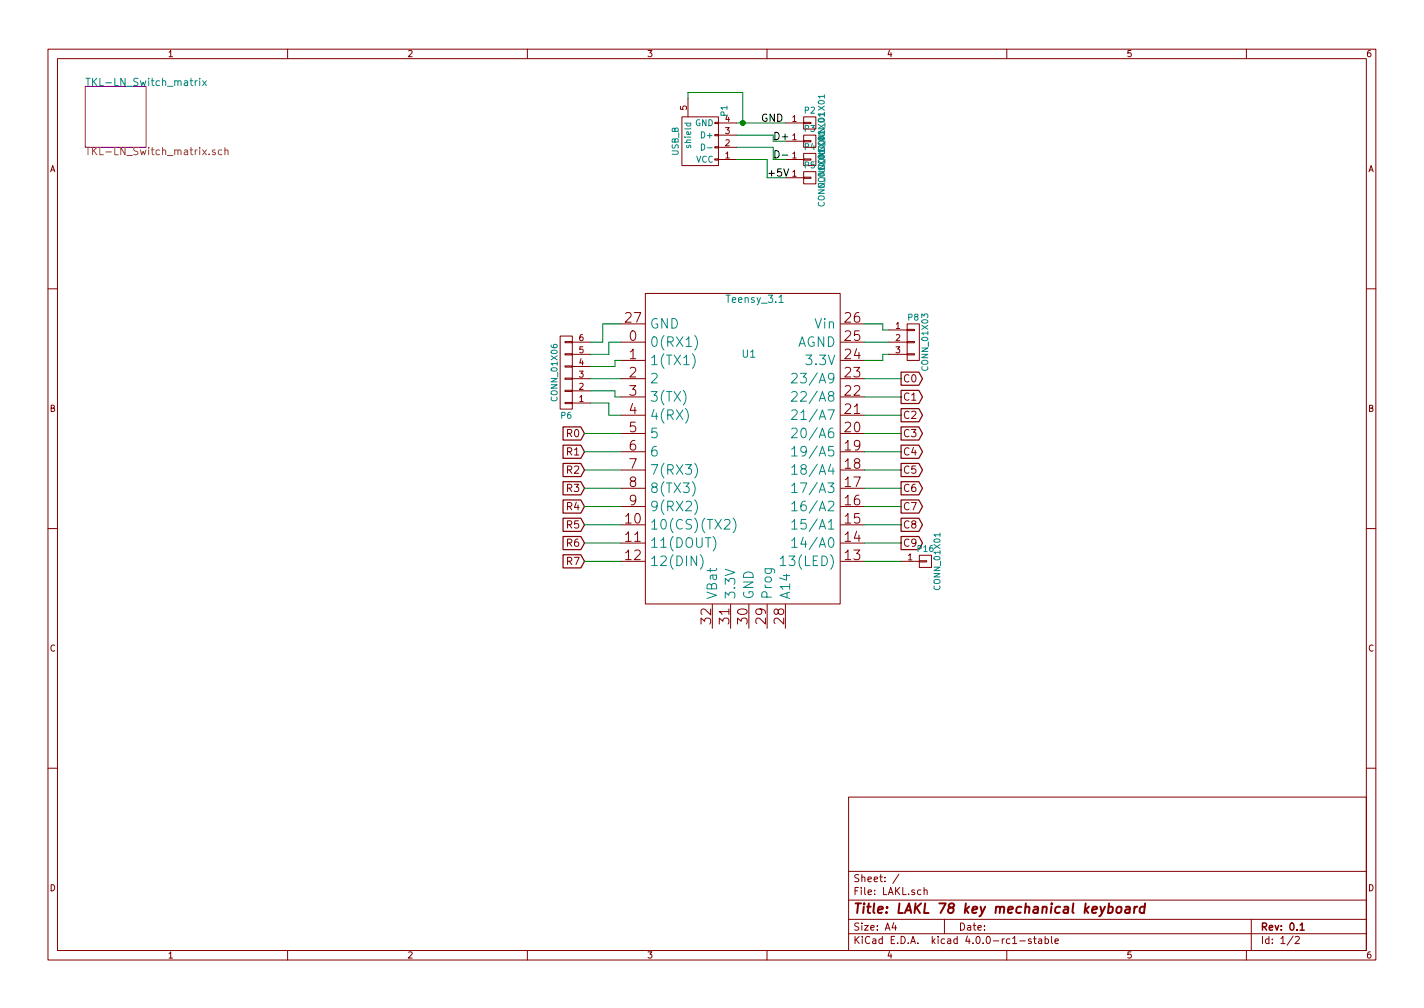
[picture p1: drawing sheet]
<svg xmlns="http://www.w3.org/2000/svg" width="297mm" height="210mm" viewBox="0 0 297 210" stroke-linecap="round" stroke-linejoin="round" font-family="sans-serif">
<g fill="none" stroke="#840000" stroke-width=".21">
<path d="M10 10.3h277v189.9h-277zM12 12.2h273v186.1h-273zM60 10.3v1.9M110 10.3v1.9M160 10.3v1.9M210 10.3v1.9M260 10.3v1.9M142.2 24.4h7.7v10.1h-7.7zM143.5 20.6v3.8M149.1 33.1h.8v.3h-.8zM149.1 30.6h.8v.3h-.8zM149.1 28.1h.8v.2h-.8z"/>
<path d="M149.1 25.5h.8v.3h-.8zM149.9 33.3h3.8M149.9 30.7h3.8M149.9 28.2h3.8M149.9 25.6h3.8M163.8 33.3h3.8M163.8 25.6h3.8M163.8 29.5h3.8M163.8 37.1h3.8M167.6 33.1h1.6v.3h-1.6zM167.6 32h2.6v2.5h-2.6zM167.6 29.3h1.6v.3h-1.6z"/>
<path d="M167.6 28.2h2.6v2.5h-2.6zM167.6 25.5h1.6v.3h-1.6zM167.6 24.4h2.6v2.5h-2.6zM167.6 37h1.6v.2h-1.6zM167.6 35.8h2.6v2.5h-2.6zM10 60.2h2M116.8 70.1h2.6v15.2h-2.6zM117.9 71.2h1.5v.3h-1.5zM117.9 73.8h1.5v.2h-1.5zM117.9 76.3h1.5v.3h-1.5zM117.9 78.9h1.5v.2h-1.5zM119.4 71.4h3.8"/>
<path d="M119.4 79h3.8M119.4 73.9h3.8M119.4 76.4h3.8M129.5 71.4h5M129.5 75.2h5M129.5 79h5M129.5 67.6h5M134.6 61.2h40.7v64.8h-40.7zM175.3 71.4h5M175.3 75.2h5M175.3 79h5M175.3 67.6h5"/>
<path d="M185.4 71.4h3.8M185.4 68.8h3.8M185.4 73.9h3.8M189.2 73.8h1.6v.2h-1.6zM189.2 71.2h1.6v.3h-1.6zM189.2 68.7h1.6v.3h-1.6zM189.2 67.6h2.6v7.6h-2.6zM285 60.2h2M117.9 81.4h1.5v.3h-1.5zM117.9 83.9h1.5v.3h-1.5zM119.4 84.1h3.8M119.4 81.5h3.8"/>
<path d="M129.5 82.8h5M129.5 86.6h5M129.5 90.4h5M129.5 94.2h5M129.5 98h5M175.3 82.8h5M175.3 86.6h5M175.3 90.4h5M175.3 94.2h5M175.3 98h5M10 110.3h2M129.5 101.8h5"/>
<path d="M129.5 105.7h5M129.5 109.5h5M129.5 113.3h5M129.5 117.1h5M175.3 101.8h5M175.3 105.7h5M175.3 109.5h5M175.3 113.3h5M175.3 117.1h5M188 117.1h3.8M191.8 117h1.5v.2h-1.5zM191.8 115.8h2.5v2.6h-2.5z"/>
<path d="M285 110.3h2M148.6 126.1v5M152.4 126.1v5M156.2 126.1v5M160 126.1v5M163.8 126.1v5M10 160.2h2M177 166.3h108v32h-108zM285 160.2h2M60 198.3v1.9M110 198.3v1.9M160 198.3v1.9"/>
<path d="M177 194.8h108M177 191.8h108M177 187.8h108M177 181.8h108M186.4 192.5l-.3 1h.9M186.8 193v1M187.5 182.3l-1.3 2M192.1 185.7l-.4-.1-.3 .3 .1 .6 .2 .1 .4-.1M192.8 185.7l.2-.1 .3 .1 .1 .9M192.8 185.1v1.5M197 191.8v3M210 198.3v1.9"/>
<path d="M211.2 196.8h.9M212.7 196.3h1.2M215.1 195.9l-.4-.1-.2 .2 .1 .3 .5 .1v.3h-.6M215.6 195.8h.6M215.8 195.3v1.3l.4 .2M216.7 195.9h.5l.1 .9M217.3 196.2l-.5 .1-.2 .2 .2 .3 .5-.1M218 195.9l.4-.1 .3 .3-.1 .6h-.6M218 195.3v1.5M219.4 195.3v1.3l.2 .2M220.1 196.3l.7-.1-.1-.3-.4-.1-.2 .2v.7h.6M260 198.3v1.9"/>
<path d="M261 191.8v6.5M269.7 195.2l-1.2 2M270.2 195.5l.6-.2 .2 .5-.9 1h.9"/>
</g>
<path d="M271.2 193l.4-.5v1.5M271.2 194h.9" fill="none" stroke="#840000" stroke-width=".3"/>
<path d="M233 189.3l.3-.2 .6 .2v.8l-.4 .3-.6-.1zM234.9 189.2h.7v1.2M235.7 189.6l-.7 .1a.4 .4 0 0 0-.3 .3 .4 .4 0 0 0 .2 .4l.7-.1M236.7 189.1l-.2 1.3M237.2 189.1l-.3 .1-.3 .3M238.8 189.2l-.2-.1a.67 .67 0 0 0-.8 .4v.8l.2 .1 .6-.1M238.9 188.4l-.3 2" fill="none" stroke="#840000" stroke-width=".41"/>
<path d="M17.8 18h12.7v12.7h-12.7z" fill="none" stroke="#840084" stroke-width=".21"/>
<g fill="none" stroke="#008484" stroke-width=".21">
<path d="M39.6 16.8h.6M39.9 16.3v1.3l.3 .3M40.7 16.8v1.1M41.1 16.8l-.4 .3M41.7 16.3v.2M41.7 16.8v1.1M42.3 16.8l.8 1.1M43.1 16.8l-.8 1.1M172 19.8v.7M146.3 30a.64 .64 0 0 1 .7 .7 .64 .64 0 0 1-.7 .6zM147.6 30.8h.9M170.7 26.9h1.3l-1.3 .7h1.3"/>
<path d="M170.7 26l1.3 .8M170.7 22.1l1.3 .9M170.7 25a.76 .76 0 0 1 1.3 .2 .74 .74 0 0 1-1.3-.1zM170.7 24.8a.76 .76 0 0 1 1.3 .3 .74 .74 0 0 1-1.3-.2zM170.7 21.2a.76 .76 0 0 1 1.3 .2 .74 .74 0 0 1-1.3-.1zM172 23.9h-1.3l.3 .4M172 23.8h-1.3l.3 .3M172 20.1h-1.3l.3 .4M172 23.4v.9M172 27.2v.7M172 26l-1.3 .8M172 22.1l-1.3 .9"/>
<path d="M172.1 25.6v1M144.4 73.8a2.26 2.26 0 0 1 0 3M144.9 70a2.26 2.26 0 0 1 0 3M162.5 63.1h.9M165.2 78.1l.2-.2h.5l.3 .2 .1 .4-.1 .2-1.2 1.2h1.3M144.9 96.6a2.26 2.26 0 0 1 0 3.1M165.2 89.5l.2-.2h.5l.3 .2 .1 .4-.1 .3-1.2 1.1h1.3M165.2 85.7l.2-.2h.5l.3 .2 .1 .4-.1 .3-1.2 1.1h1.3M165.2 81.9l.2-.2h.5l.3 .2 .1 .4-.1 .2-1.2 1.2h1.3M165.2 97.5l.5-.6v2M165.2 93.7l.5-.6v2M165.2 98.9h1.1"/>
<path d="M165.2 95.1h1.1M144.4 100.5a2.26 2.26 0 0 1 0 3M144.9 104.3a2.26 2.26 0 0 1 0 3M146.1 115.7a2.26 2.26 0 0 1 0 3M148.7 111.9a2.26 2.26 0 0 1 0 3M151.1 108.6l.3-.2h.5l.3 .2 .1 .3-.1 .3-1.2 1.2h1.3M152.9 108.1a2.26 2.26 0 0 1 0 3M162.8 116.6l.5-.6v2M162.8 118h1.1M165.2 112.7l.5-.5v2M165.2 108.9l.5-.5v2M165.2 105.1l.5-.6v2"/>
<path d="M165.2 101.3l.5-.6v2M165.2 114.2h1.1M165.2 110.4h1.1M165.2 106.5h1.1M165.2 102.7h1.1"/>
</g>
<path d="M44.9 31.3h-.4l-.2 .2 .1 .2 .5 .1v.4h-.6M46.3 31.3h-.5l-.3 .3 .2 .6h.6M46.9 31.4l.1-.1a.36 .36 0 0 1 .6 .2v.8M46.9 30.8v1.5" fill="none" stroke="#848400" stroke-width=".21"/>
<g fill="none" stroke="#840000" stroke-width=".25">
<path d="M188 77.6h3.7l.7 1.4-.7 1.4h-3.7zM117.4 89h3.8l.7 1.4-.7 1.4h-3.8zM117.4 92.9h3.8l.7 1.3-.7 1.4h-3.8zM117.4 96.7h3.8l.7 1.3-.7 1.4h-3.8zM188 81.4h3.7l.7 1.4-.7 1.4h-3.7zM188 85.2h3.7l.7 1.4-.7 1.4h-3.7zM188 89h3.7l.7 1.4-.7 1.4h-3.7zM188 92.9h3.7l.7 1.3-.7 1.4h-3.7zM188 96.7h3.7l.7 1.3-.7 1.4h-3.7zM117.4 100.5h3.8l.7 1.3-.7 1.4h-3.8zM117.4 104.3h3.8l.7 1.4-.7 1.3h-3.8zM117.4 108.1h3.8l.7 1.4-.7 1.3h-3.8z"/>
<path d="M117.4 111.9h3.8l.7 1.4-.7 1.3h-3.8zM117.4 115.7h3.8l.7 1.4-.7 1.4h-3.8zM188 100.5h3.7l.7 1.3-.7 1.4h-3.7zM188 111.9h3.7l.7 1.4-.7 1.3h-3.7zM188 108.1h3.7l.7 1.4-.7 1.3h-3.7zM188 104.3h3.7l.7 1.4-.7 1.3h-3.7z"/>
</g>
<path d="M163.2 32.4h1.1" fill="none" stroke="#000" stroke-width=".21"/>
<g fill="none" stroke="#008400" stroke-width=".21">
<path d="M143.5 20.6v-1.3h11.4v6.3M153.7 33.3h6.3v3.8h3.8M153.7 30.7h7.6v2.6M153.7 25.6h10.1M153.7 28.2h7.6M123.2 79h6.3M129.5 67.6h-3.8v3.8h-2.5M129.5 71.4h-2.5v2.5h-3.8M129.5 75.2h-1.2v1.2h-5.1M180.3 79h7.7M180.3 67.6h3.8v1.2h1.3M180.3 71.4h5.1"/>
<path d="M185.4 73.9h-1.3v1.3h-3.8M121.9 90.4h7.6M121.9 94.2h7.6M121.9 98h7.6M123.2 84.1h3.8v2.5h2.5M123.2 81.5h5.1v1.3h1.2M180.3 90.4h7.7M180.3 94.2h7.7M180.3 98h7.7M180.3 86.6h7.7M180.3 82.8h7.7M121.9 101.8h7.6"/>
<path d="M121.9 105.7h7.6M121.9 109.5h7.6M121.9 113.3h7.6M121.9 117.1h7.6M180.3 101.8h7.7M180.3 105.7h7.7M180.3 109.5h7.7M180.3 113.3h7.7M180.3 117.1h7.7"/>
</g>
<circle cx="154.9" cy="25.6" r=".51" fill="#008400" stroke="#008400" stroke-width=".25"/>
<g font-size="2.8" fill="#840000">
<text x="130.5" y="67.3">27</text>
<text x="131.3" y="71.1">0</text>
<text x="176.3" y="71.1">25</text>
<text x="176.3" y="67.3">26</text>
<text x="131.3" y="74.9">1</text>
<text x="176.3" y="74.9">24</text>
<text x="131.3" y="78.7">2</text>
<text x="131.3" y="82.5">3</text>
<text x="176.3" y="82.5">22</text>
<text x="176.3" y="78.7">23</text>
<text x="131.3" y="86.4">4</text>
<text x="176.3" y="86.4">21</text>
<text x="131.3" y="90.2">5</text>
<text x="131.3" y="94">6</text>
<text x="176.3" y="90.2">20</text>
<text x="176.3" y="94">19</text>
<text x="131.3" y="97.8">7</text>
<text x="131.3" y="101.6">8</text>
<text x="176.3" y="101.6">17</text>
<text x="176.3" y="97.8">18</text>
<text x="131.3" y="105.4">9</text>
<text x="176.3" y="105.4">16</text>
<text x="130.5" y="109.2">10</text>
<text x="130.5" y="113">11</text>
<text x="176.3" y="113">14</text>
<text x="176.3" y="109.2">15</text>
<text x="130.5" y="116.8">12</text>
<text x="176.3" y="116.8">13</text>
<text x="148.3" y="130.1" transform="rotate(-90 148.3 130.1)">32</text>
<text x="152.1" y="130.1" transform="rotate(-90 152.1 130.1)">31</text>
<text x="156" y="130.1" transform="rotate(-90 156 130.1)">30</text>
<text x="159.8" y="130.1" transform="rotate(-90 159.8 130.1)">29</text>
<text x="163.6" y="130.1" transform="rotate(-90 163.6 130.1)">28</text>
<text x="178" y="190.5">Title: LAKL 78 key mechanical keyboard</text>
</g>
<g font-size="2.8" fill="#008484">
<text x="135.6" y="68.5">GND</text>
<text x="170" y="68.5">Vin</text>
<text x="135.6" y="72.4">0(RX1)</text>
<text x="135.6" y="76.2">1(TX1)</text>
<text x="166.1" y="72.4">AGND</text>
<text x="168.6" y="76.2">3.3V</text>
<text x="135.6" y="80">2</text>
<text x="135.6" y="83.8">3(TX)</text>
<text x="166.9" y="83.8">22/A8</text>
<text x="166.9" y="80">23/A9</text>
<text x="135.6" y="87.6">4(RX)</text>
<text x="166.9" y="87.6">21/A7</text>
<text x="135.6" y="91.4">5</text>
<text x="135.6" y="95.2">6</text>
<text x="166.9" y="91.4">20/A6</text>
<text x="166.9" y="95.2">19/A5</text>
<text x="135.6" y="99">7(RX3)</text>
<text x="166.9" y="99">18/A4</text>
<text x="135.6" y="102.8">8(TX3)</text>
<text x="135.6" y="106.6">9(RX2)</text>
<text x="166.9" y="106.6">16/A2</text>
<text x="166.9" y="102.8">17/A3</text>
<text x="135.6" y="110.5">10(CS)(TX2)</text>
<text x="166.9" y="110.5">15/A1</text>
<text x="135.6" y="114.3">11(DOUT)</text>
<text x="135.6" y="118.1">12(DIN)</text>
<text x="163.8" y="118.1">13(LED)</text>
<text x="166.9" y="114.3">14/A0</text>
<text x="149.6" y="125" transform="rotate(-90 149.6 125)">VBat</text>
<text x="153.4" y="125" transform="rotate(-90 153.4 125)">3.3V</text>
<text x="157.2" y="125" transform="rotate(-90 157.2 125)">GND</text>
<text x="161" y="125" transform="rotate(-90 161 125)">Prog</text>
<text x="164.8" y="125" transform="rotate(-90 164.8 125)">A14</text>
</g>
<g font-size="2.1" fill="#008484">
<text x="17.8" y="17.9">TKL-LN_Switch_matrix</text>
<text x="151.8" y="63.2">Teensy_3.1</text>
<text x="154.9" y="74.6">U1</text>
</g>
<g font-size="2.1">
<text x="158.7" y="25.4">GND</text>
<text x="160" y="36.8">+5V</text>
</g>
<g font-size="2.1" fill="#008400">
<text x="161.3" y="29.2">D+</text>
<text x="161.3" y="33">D-</text>
</g>
<text font-size="2.1" fill="#848400" x="17.8" y="32.4">TKL-LN_Switch_matrix.sch</text>
<g font-size="2.1" fill="#840000">
<text x="188.4" y="79.8">C0</text>
<text x="188.4" y="83.6">C1</text>
<text x="188.4" y="87.4">C2</text>
<text x="118.3" y="91.2">R0</text>
<text x="118.3" y="95">R1</text>
<text x="188.4" y="91.2">C3</text>
<text x="188.4" y="95">C4</text>
<text x="118.3" y="98.8">R2</text>
<text x="188.4" y="98.8">C5</text>
<text x="118.3" y="102.6">R3</text>
<text x="118.3" y="106.4">R4</text>
<text x="188.4" y="102.6">C6</text>
<text x="188.4" y="106.4">C7</text>
<text x="118.3" y="110.2">R5</text>
<text x="188.4" y="110.2">C8</text>
<text x="118.3" y="114">R6</text>
<text x="118.3" y="117.9">R7</text>
<text x="188.4" y="114">C9</text>
<text x="178" y="184">Sheet: /</text>
<text x="178" y="186.7">File: LAKL.sch</text>
<text x="178" y="196.9">KiCad E.D.A. kicad 4.0.0-rc1-stable</text>
<text x="178" y="194.1">Size: A4</text>
<text x="200" y="194.1">Date:</text>
<text x="263" y="194.1">Rev: 0.1</text>
<text x="263" y="196.9">Id: 1/2</text>
</g>
<g font-size="1.8" fill="#840000">
<text x="35" y="11.9">1</text>
<text x="85" y="11.9">2</text>
<text x="135" y="11.9">3</text>
<text x="185" y="11.9">4</text>
<text x="235" y="11.9">5</text>
<text x="285" y="11.9">6</text>
<text x="143.3" y="23" transform="rotate(-90 143.3 23)">5</text>
<text x="151.3" y="27.9">3</text>
<text x="151.3" y="25.4">4</text>
<text x="165.3" y="29.2">1</text>
<text x="165.3" y="25.4">1</text>
<text x="10.4" y="35.9">A</text>
<text x="151.3" y="33">1</text>
<text x="151.3" y="30.5">2</text>
<text x="165.3" y="33">1</text>
<text x="285.4" y="35.9">A</text>
<text x="165.3" y="36.8">1</text>
<text x="120.8" y="71.1">6</text>
<text x="186.8" y="68.6">1</text>
<text x="186.8" y="71.1">2</text>
<text x="120.8" y="76.2">4</text>
<text x="120.8" y="73.7">5</text>
<text x="186.8" y="73.7">3</text>
<text x="120.8" y="83.8">1</text>
<text x="120.8" y="81.3">2</text>
<text x="120.8" y="78.7">3</text>
<text x="10.4" y="85.9">B</text>
<text x="285.4" y="85.9">B</text>
<text x="189.4" y="116.8">1</text>
<text x="10.4" y="135.9">C</text>
<text x="285.4" y="135.9">C</text>
<text x="10.4" y="185.9">D</text>
<text x="285.4" y="185.9">D</text>
<text x="35" y="199.9">1</text>
<text x="85" y="199.9">2</text>
<text x="135" y="199.9">3</text>
<text x="185" y="199.9">4</text>
<text x="235" y="199.9">5</text>
<text x="285" y="199.9">6</text>
</g>
<g font-size="1.8" fill="#008484">
<text x="167.8" y="23.7">P2</text>
<text x="144.9" y="26.3">GND</text>
<text x="146.5" y="28.8">D+</text>
<text x="151.7" y="24.2" transform="rotate(-90 151.7 24.2)">P1</text>
<text x="167.8" y="27.5">P3</text>
<text x="141.5" y="32.5" transform="rotate(-90 141.5 32.5)">USB_B</text>
<text x="144.1" y="30.5" transform="rotate(-90 144.1 30.5)">shield</text>
<text x="145.1" y="33.9">VCC</text>
<text x="167.8" y="31.3">P4</text>
<text x="167.8" y="35.1">P5</text>
<text x="172" y="38.9" transform="rotate(-90 172 38.9)">CONN_01X01</text>
<text x="172" y="42.7" transform="rotate(-90 172 42.7)">CONN_01X01</text>
<text x="189.4" y="66.8">P8</text>
<text x="193.6" y="77" transform="rotate(-90 193.6 77)">CONN_01X03</text>
<text x="116.3" y="83.4" transform="rotate(-90 116.3 83.4)">CONN_01X06</text>
<text x="117" y="87.3">P6</text>
<text x="191.5" y="115.1">P16</text>
<text x="196.1" y="122.7" transform="rotate(-90 196.1 122.7)">CONN_01X01</text>
</g>
</svg>
